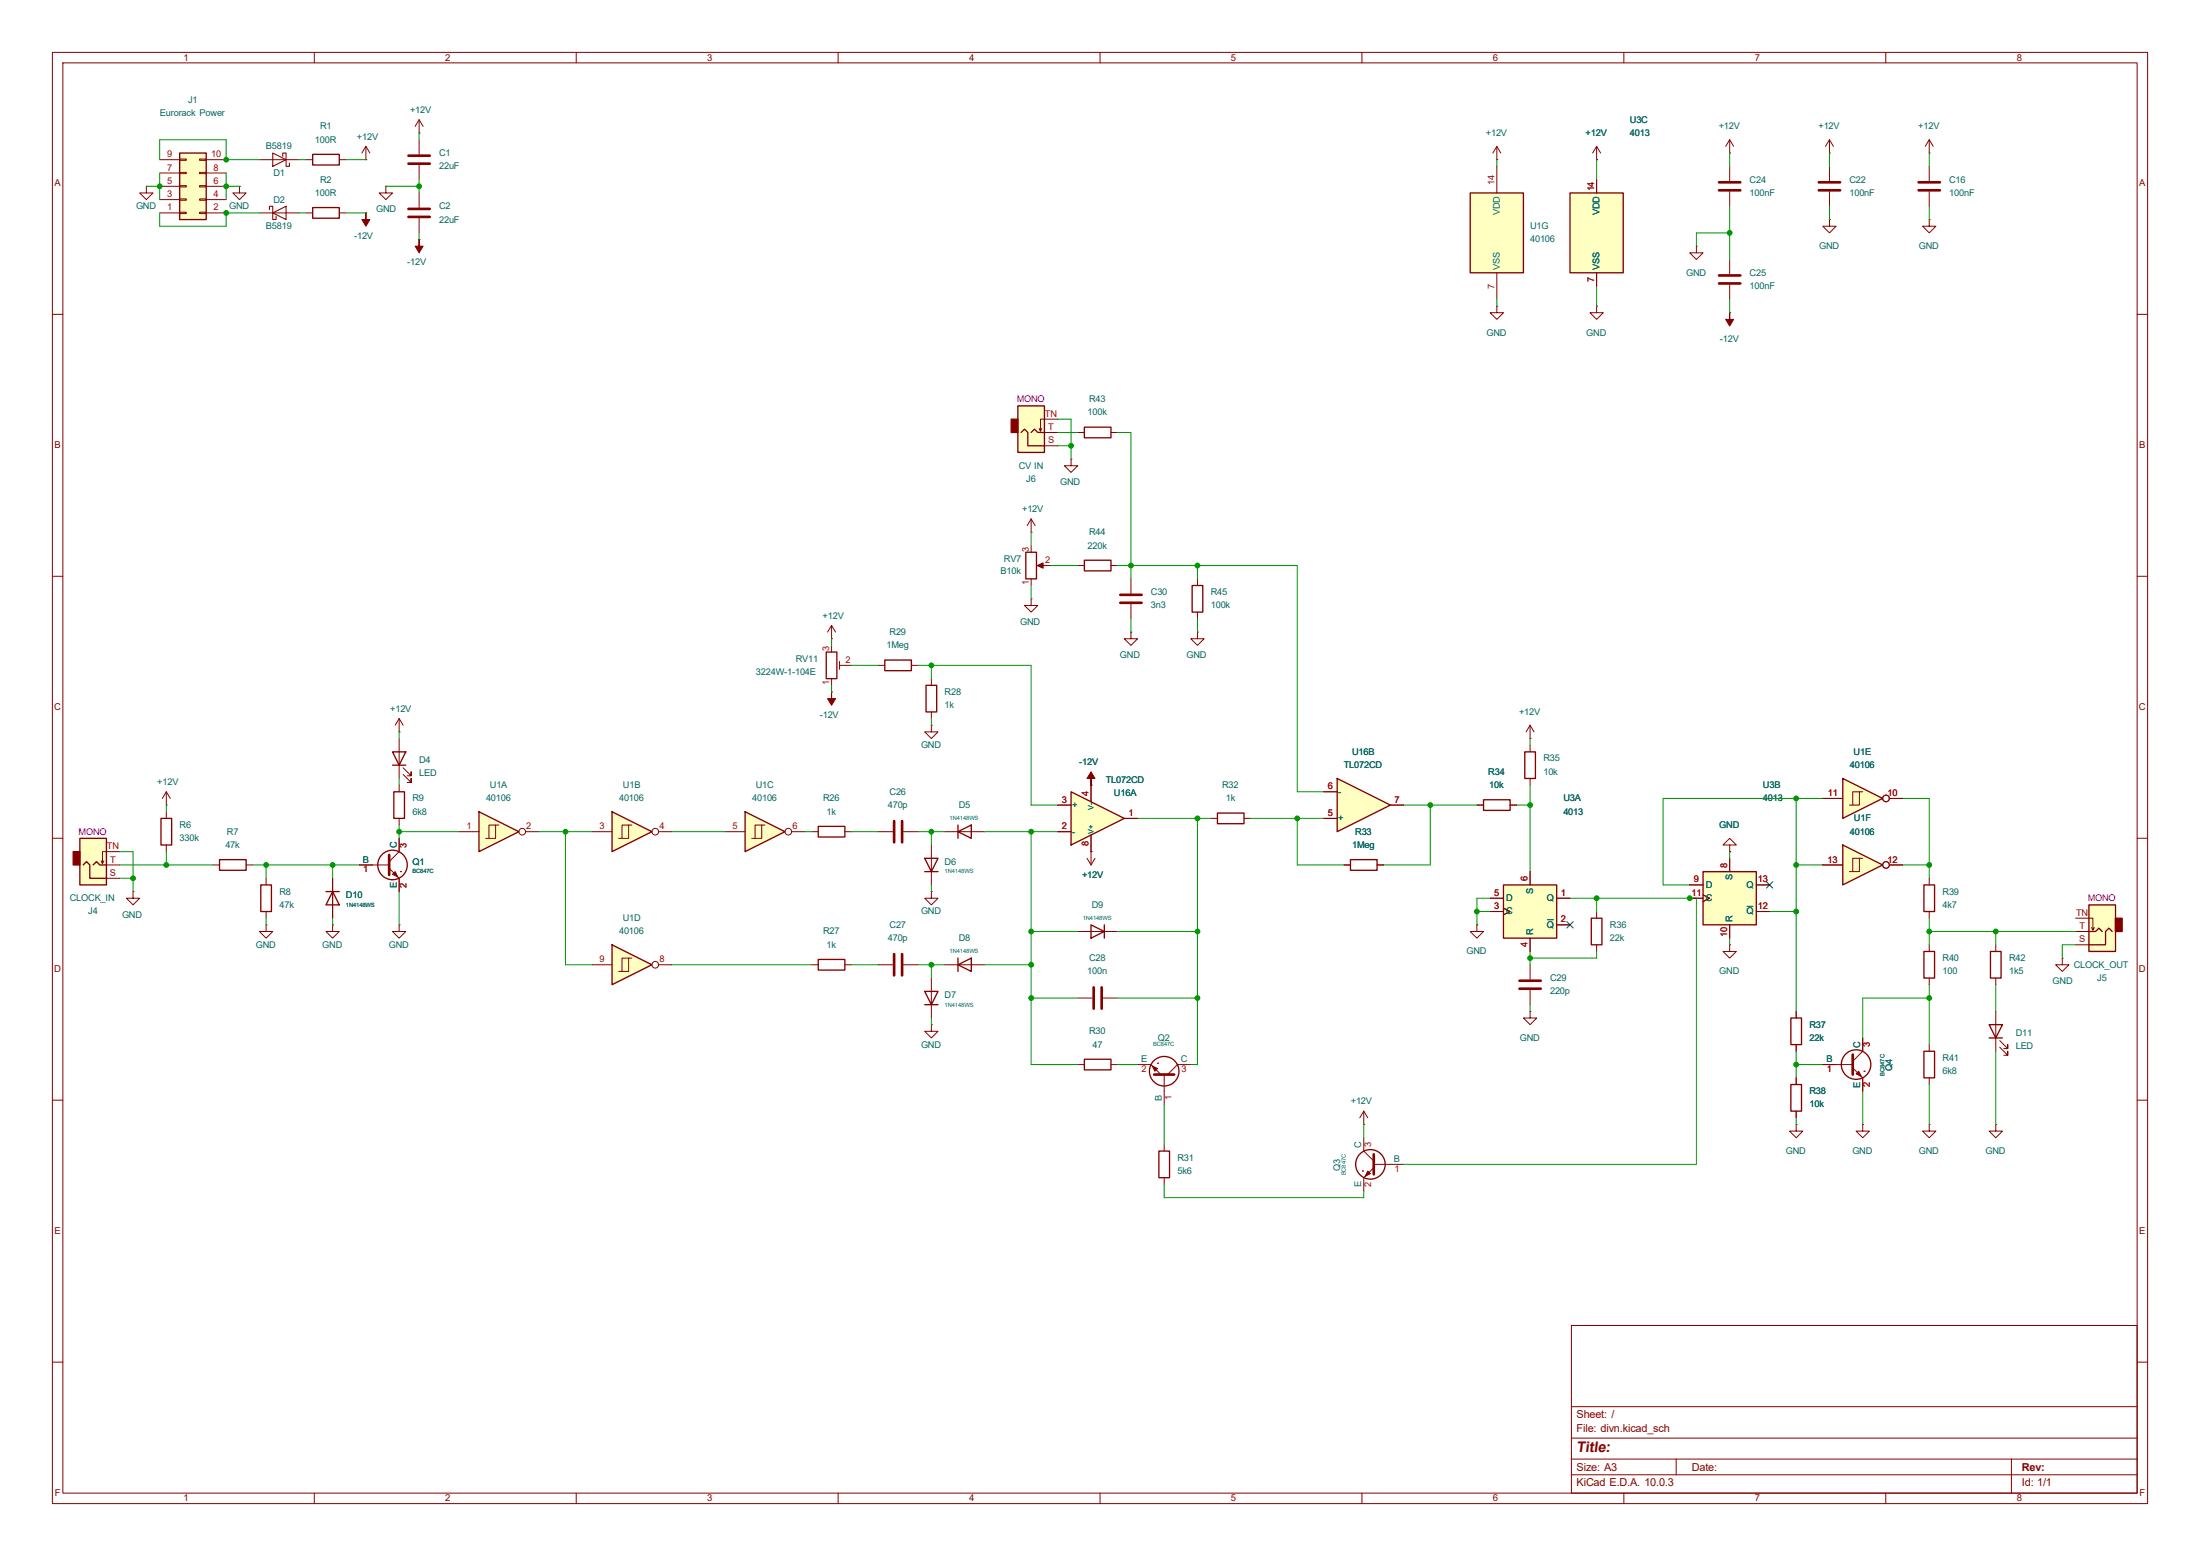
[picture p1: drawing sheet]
<svg xmlns="http://www.w3.org/2000/svg" width="420mm" height="297mm" viewBox="0 0 420 297" stroke-linecap="round" stroke-linejoin="round" font-family="sans-serif">
<g fill="none" stroke="#840000" stroke-width=".19">
<path d="M10 10h400v277h-400zM12 12h396v273h-396zM60 10v2M110 10v2M160 10v2M210 10v2M260 10v2M310 10v2M360 10v2M10 60h2M408 60h2M10 110h2"/>
<path d="M408 110h2M10 160h2M281.9 153.7h1.3M288.3 153.7h1.3M408 160h2M10 210h2M408 210h2M300 253h108v32h-108zM10 260h2M300 278.5h108M300 274.5h108M300 268.5h108"/>
<path d="M320 278.5v3M384 278.5v6.5M408 260h2M60 285v2M110 285v2M160 285v2M210 285v2M260 285v2M300 281.5h108M310 285v2M360 285v2"/>
</g>
<path d="M283.2 152.7h5.1v2h-5.1z" fill="none" stroke="#840000" stroke-width=".25"/>
<path d="M34.3 29.2h5.1v12.7h-5.1z" fill="#ffffc2"/>
<path d="M34.3 29.2h5.1v12.7h-5.1zM227.6 111.8h2v5h-2zM380 181.6h2v5.1h-2z" fill="none" stroke="#840000" stroke-width=".25"/>
<g fill="none" stroke="#840000" stroke-width=".19">
<path d="M30.5 38.1h3.8M30.5 35.6h3.8M30.5 33h3.8M30.5 30.5h3.8M34.3 38h1.3v.2h-1.3zM34.3 35.4h1.3v.3h-1.3zM34.3 32.9h1.3v.2h-1.3zM34.3 30.4h1.3v.2h-1.3zM38.1 38h1.3v.2h-1.3zM38.1 35.4h1.3v.3h-1.3zM38.1 32.9h1.3v.2h-1.3zM38.1 30.4h1.3v.2h-1.3z"/>
<path d="M39.4 38.1h3.8M39.4 35.6h3.8M39.4 33h3.8M39.4 30.5h3.8M69.8 30.5h.1M69.8 27.9l-.7 1.3M69.8 27.9l.8 1.3M69.8 27.9v2.6M73.7 35.6v1.2h1.2l-1.2 1.3-1.3-1.3h1.3M73.7 35.6h.1M80 25.4h.1M80 22.9l-.8 1.2"/>
<path d="M80 22.9l.8 1.2M80 22.9v2.5M30.5 40.6h3.8M34.3 40.5h1.3v.3h-1.3zM38.1 40.5h1.3v.3h-1.3zM39.4 40.6h3.8M69.8 40.6h.1M228.6 110.5v1.3M228.6 116.8v1.3M381 180.3v1.3M381 186.7v1.3M393.7 182.9v1.3h1.3l-1.3 1.2-1.3-1.2h1.3"/>
<path d="M393.7 182.9h.1"/>
</g>
<path d="M69.8 40.6v1.3h.8l-.8 1.3-.7-1.3h.7z" fill="#840000" stroke="#840000" stroke-width=".19"/>
<path d="M398.8 172.7h5.1v8.9h-5.1z" fill="#ffffc2"/>
<path d="M403.9 175.3h1.2v2.5h-1.2z" fill="#840000" stroke="#840000" stroke-width=".25"/>
<path d="M207 81.5h5.1v2.1h-5.1zM367.3 168.9h2v5.1h-2zM398.8 172.7h5.1v8.9h-5.1zM398.8 177.8h1.2l.7-.6 .6 .6M403.2 177.8l-.6-.6-.6 .6v2.5h-3.2M367.3 181.6h2v5.1h-2z" fill="none" stroke="#840000" stroke-width=".25"/>
<g fill="none" stroke="#840000" stroke-width=".19">
<path d="M80 26.7v2.8M80 31.5v2.8M80 36.8v2.8M80 45.7h.1M80 41.7v2.8M205.7 82.6h1.3M212.1 82.6h1.3M368.3 167.6v1.3M368.3 174v1.3M396.2 175.3h3.3v2.2l.3-.5M396.2 177.8h2.6M399.3 177l.2 .5"/>
<path d="M368.3 180.3v1.3M368.3 186.7v1.3M396.2 180.3h2.6"/>
</g>
<path d="M80 45.7v1.3h.8l-.8 1.3-.8-1.3h.8z" fill="#840000" stroke="#840000" stroke-width=".19"/>
<path d="M78 29.7h4M78 31.2h4M78 39.9h4M78 41.4h4" fill="none" stroke="#840000" stroke-width=".51"/>
<path d="M116.8 154.9l7.7 3.9-7.7 3.8z" fill="#ffffc2"/>
<path d="M116.8 154.9l7.7 3.9-7.7 3.8z" fill="none" stroke="#840000" stroke-width=".25"/>
<g fill="none" stroke="#840000" stroke-width=".19">
<path d="M215.9 110.5v2.8M215.9 115.3v2.8M215.9 120.7v1.2h-1.3l1.3 1.3 1.3-1.3h-1.3M215.9 120.7h.1M228.6 120.7v1.2h-1.3l1.3 1.3 1.3-1.3h-1.3M228.6 120.7h.1M113 158.8h3.8M120 157.5h-1.3v2.5M120.6 157.5h-.6v2.5h-1.9M125.7 158.8h2.6"/>
<circle cx="125.1" cy="158.7" r=".63"/>
</g>
<path d="M213.9 115.1h4M213.9 113.5h4" fill="none" stroke="#840000" stroke-width=".51"/>
<path d="M351.8 161.3l7.6 3.8-7.6 3.8z" fill="#ffffc2"/>
<path d="M351.8 161.3l7.6 3.8-7.6 3.8z" fill="none" stroke="#840000" stroke-width=".25"/>
<g fill="none" stroke="#840000" stroke-width=".19">
<path d="M348 165.1h3.8M355 163.8h-1.3v2.6M355.6 163.8h-.6v2.6h-1.9M360.7 165.1h2.5"/>
<circle cx="360" cy="165.1" r=".63"/>
</g>
<path d="M142.2 154.9l7.7 3.9-7.7 3.8z" fill="#ffffc2"/>
<path d="M142.2 154.9l7.7 3.9-7.7 3.8z" fill="none" stroke="#840000" stroke-width=".25"/>
<g fill="none" stroke="#840000" stroke-width=".19">
<path d="M138.4 158.8h3.8M145.4 157.5h-1.3v2.5M146 157.5h-.6v2.5h-1.9M151.1 158.8h2.6"/>
<circle cx="150.5" cy="158.7" r=".63"/>
</g>
<path d="M116.8 180.3l7.7 3.9-7.7 3.8z" fill="#ffffc2"/>
<g fill="none" stroke="#840000" stroke-width=".25">
<path d="M75.2 151.1h2v5.1h-2zM116.8 180.3l7.7 3.9-7.7 3.8z"/>
<circle cx="74.9" cy="165.1" r="2.82"/>
<circle cx="354.3" cy="203.2" r="2.82"/>
</g>
<g fill="none" stroke="#840000" stroke-width=".19">
<path d="M76.2 149.9v1.2M76.2 156.2v1.3M68.6 165.1h5.7M74.3 165.7l1.9 1.9v2.6M76.2 176.5v1.3h1.3l-1.3 1.3-1.3-1.3h1.3M76.2 176.5h.1M76.2 160v2.6l-1.9 1.9M76.5 166.4h.1M113 184.2h3.8M120 182.9h-1.3v2.5M120.6 182.9h-.6v2.5h-1.9M125.7 184.2h2.6"/>
<path d="M355.6 198.1v2.6l-1.9 1.9M348 203.2h5.7M353.7 203.8l1.9 1.9v2.6M355.6 214.6v1.3h1.3l-1.3 1.3-1.3-1.3h1.3M355.6 214.6h.1M355.9 204.5h.1"/>
<circle cx="125.1" cy="184.1" r=".63"/>
</g>
<path d="M74.3 163.2v3.8M353.7 201.3v3.8" fill="none" stroke="#840000" stroke-width=".51"/>
<g fill="#840000" stroke="#840000" stroke-width=".19">
<path d="M75.4 166.4l.5 1-1-.5z"/>
<path d="M354.3 205l.5-.5 .5 1z"/>
</g>
<path d="M91.4 154.9l7.7 3.9-7.7 3.8z" fill="#ffffc2"/>
<g fill="none" stroke="#840000" stroke-width=".25">
<path d="M91.4 154.9l7.7 3.9-7.7 3.8zM182.9 158.8l2.5-1.3v2.5zM182.9 157.5v2.5M176.5 163.8h2.6l-1.3 2.6zM176.5 166.4h2.6M156.2 183.1h5.1v2.1h-5.1zM182.9 184.2l2.5-1.3v2.5zM182.9 182.9v2.5M341.9 194.3h2v5.1h-2zM379.7 195.6h2.6l-1.3 2.5zM379.7 198.1h2.6M341.9 207h2v5.1h-2z"/>
<path d="M367.3 200.7h2v5h-2z"/>
</g>
<g fill="none" stroke="#840000" stroke-width=".19">
<path d="M304.8 30.5h.1M304.8 27.9l-.8 1.3M304.8 27.9l.8 1.3M304.8 27.9v2.6M87.6 158.8h3.8M94.6 157.5h-1.3v2.5M95.2 157.5h-.6v2.5h-1.9M100.3 158.8h2.6M167.6 158.8h2.8M172.5 158.8h2.8M180.3 158.8h7.7M177.8 170.2v1.3h1.3l-1.3 1.2-1.3-1.2h1.3"/>
<path d="M177.8 170.2h.1M177.8 161.3v7.6M281.9 176.5v1.3h1.3l-1.3 1.3-1.2-1.3h1.2M281.9 176.5h.1M154.9 184.2h1.3M161.3 184.2h1.3M167.6 184.2h2.8M172.5 184.2h2.8M180.3 184.2h7.7M342.9 193v1.3M342.9 199.4v1.3M368.3 199.4v1.3"/>
<path d="M381 193v7.7M381.8 199.9l1.5 1.5v-.7v.7h-.8M381.8 198.6l1.5 1.6v-.8v.8h-.8M342.9 214.6v1.3h1.3l-1.3 1.3-1.3-1.3h1.3M342.9 214.6h.1M342.9 205.7v1.3M342.9 212.1v1.3M368.3 214.6v1.3h1.3l-1.3 1.3-1.3-1.3h1.3M368.3 214.6h.1M368.3 205.7v1.3M381 214.6v1.3h1.3l-1.3 1.3-1.3-1.3h1.3M381 214.6h.1"/>
<circle cx="99.7" cy="158.7" r=".63"/>
</g>
<path d="M170.7 156.7v4.1M172.2 156.7v4.1M170.7 182.1v4.1M172.2 182.1v4.1" fill="none" stroke="#840000" stroke-width=".51"/>
<path d="M287 168.9h10.2v10.2h-10.2z" fill="#ffffc2"/>
<path d="M156.2 157.7h5.1v2.1h-5.1zM287 168.9h10.2v10.2h-10.2z" fill="none" stroke="#840000" stroke-width=".25"/>
<path d="M154.9 158.8h1.3M161.3 158.8h1.3M284.5 171.5h2.5M284.5 174h2.5M287 173.4l1.3 .6-1.3 .6M292.1 166.4v2.5M292.1 179.1v2.5M297.2 171.5h2.5M297.2 176.5h2.5" fill="none" stroke="#840000" stroke-width=".19"/>
<path d="M295.4 175.5h1.1" fill="none" stroke="#006464" stroke-width=".19"/>
<path d="M325.1 166.4h10.2v10.1h-10.2z" fill="#ffffc2"/>
<path d="M257.8 164.1h5.1v2h-5.1zM325.1 166.4h10.2v10.1h-10.2zM176.5 189.2h2.6l-1.3 2.6zM176.5 191.8h2.6" fill="none" stroke="#840000" stroke-width=".25"/>
<path d="M256.5 165.1h1.3M262.9 165.1h1.3M322.6 168.9h2.5M322.6 171.5h2.5M325.1 170.8l1.3 .7-1.3 .6M330.2 161.3h1.3l-1.3-1.3-1.3 1.3h1.3v1.3M330.2 162.6h.1M330.2 163.8v2.6M330.2 176.5v2.6M335.3 168.9h2.5M335.3 174h2.5M177.8 186.7v7.6" fill="none" stroke="#840000" stroke-width=".19"/>
<path d="M333.5 173h1.1" fill="none" stroke="#006464" stroke-width=".19"/>
<path d="M255.3 148.6l10.1 5.1-10.1 5.1z" fill="#ffffc2"/>
<g fill="none" stroke="#840000" stroke-width=".25">
<path d="M255.3 148.6l10.1 5.1-10.1 5.1zM303.8 175.3h2v5h-2zM221.2 219.7h2.1v5.1h-2.1z"/>
<circle cx="222.2" cy="204.5" r="2.82"/>
<circle cx="261.6" cy="222.2" r="2.82"/>
</g>
<g fill="none" stroke="#840000" stroke-width=".19">
<path d="M252.7 156.2h2.6M252.7 151.1h2.6M265.4 153.7h2.6M304.8 174v1.3M177.8 195.6v1.3h1.3l-1.3 1.2-1.3-1.2h1.3M177.8 195.6h.1M205.7 190.5h2.8M210.6 190.5h2.8M292.1 193v1.3h1.3l-1.3 1.3-1.3-1.3h1.3M292.1 193h.1M292.1 184.2v2.7M292.1 189v2.8"/>
<path d="M304.8 180.3v1.3M330.2 180.3v1.3h1.3l-1.3 1.3-1.3-1.3h1.3M330.2 180.3h.1M217.2 203.2h2.5l1.9 1.9M221 202.9h.1M222.2 205.1v5.7M222.2 218.4v1.3M227.3 203.2h-2.5l-1.9 1.9M260.3 214.6h.1M260.3 212.1l.8 1.3M260.3 212.1l-.7 1.3M260.3 212.1v2.5"/>
<path d="M260.3 217.2v2.5l2 1.9M222.2 224.8v1.3M260.1 223.5h.1M262.3 222.9l-2 1.9v2.5M262.3 222.2h5.7"/>
</g>
<path d="M208.8 188.5v4M210.3 188.5v4M290.1 188.7h4M290.1 187.2h4M220.3 205.1h3.9M262.3 220.3v3.9" fill="none" stroke="#840000" stroke-width=".51"/>
<g fill="#840000" stroke="#840000" stroke-width=".19">
<path d="M261.1 223.5l.5 .5-1 .5z"/>
<path d="M220 203.5l1 .5-.5 .5z"/>
</g>
<path d="M351.8 148.6l7.6 3.8-7.6 3.8z" fill="#ffffc2"/>
<path d="M157.7 124.5h2.1v5h-2.1zM168.9 126h5.1v2h-5.1zM176.8 130.8h2v5.1h-2zM291.1 143.5h2v5.1h-2zM351.8 148.6l7.6 3.8-7.6 3.8zM208.3 176.5l2.5 1.3-2.5 1.3zM210.8 176.5v2.6M207 202.2h5.1v2h-5.1z" fill="none" stroke="#840000" stroke-width=".25"/>
<g fill="none" stroke="#840000" stroke-width=".19">
<path d="M368.3 29.2h.1M368.3 26.7l-.8 1.2M368.3 26.7l.8 1.2M368.3 26.7v2.5M368.3 31.8v2.7M368.3 36.6v2.8M368.3 41.9v1.3h1.3l-1.3 1.3-1.3-1.3h1.3M368.3 41.9h.1M158.7 123.2v1.3M158.7 129.5v1.3M160.3 127h2.3M160.3 126.2v1.6"/>
<path d="M167.6 127h1.3M174 127h1.3M177.8 138.4v1.3h1.3l-1.3 1.3-1.3-1.3h1.3M177.8 138.4h.1M177.8 129.5v1.3M177.8 135.9v1.3M292.1 142.2v1.3M292.1 148.6v1.3M348 152.4h3.8M355 151.1h-1.3v2.6M355.6 151.1h-.6v2.6h-1.9M360.7 152.4h2.5"/>
<path d="M205.7 177.8h7.7M207.5 163.8l.8 1.3M208.3 162.6h.1M208.3 162.6v2.5M209 163.8l-.7 1.3M205.7 203.2h1.3M212.1 203.2h1.3"/>
<circle cx="360" cy="152.4" r=".63"/>
</g>
<path d="M366.3 34.8h4M366.3 36.3h4" fill="none" stroke="#840000" stroke-width=".51"/>
<path d="M280.7 36.8h10.1v15.3h-10.1z" fill="#ffffc2"/>
<path d="M280.7 36.8h10.1v15.3h-10.1z" fill="none" stroke="#840000" stroke-width=".25"/>
<path d="M285.7 31.8v5M285.7 52.1v5.1" fill="none" stroke="#840000" stroke-width=".19"/>
<path d="M299.7 36.8h10.2v15.3h-10.2z" fill="#ffffc2"/>
<path d="M299.7 36.8h10.2v15.3h-10.2z" fill="none" stroke="#840000" stroke-width=".25"/>
<g fill="none" stroke="#840000" stroke-width=".19">
<path d="M285.7 30.5h.1M285.7 27.9l-.7 1.3M285.7 27.9l.8 1.3M285.7 27.9v2.6M304.8 34.3v2.5M285.7 58.4v1.3h1.3l-1.3 1.3-1.2-1.3h1.2M285.7 58.4h.1M304.8 58.4v1.3h1.3l-1.3 1.3-1.3-1.3h1.3M304.8 58.4h.1M304.8 52.1v2.5M158.7 119.4l-.7 1.3M158.7 119.4l.8 1.3"/>
<path d="M158.7 119.4v2.5M158.7 132.1h.1M158.7 121.9h.1"/>
</g>
<path d="M158.7 132.1v1.3h.8l-.8 1.2-.7-1.2h.7z" fill="#840000" stroke="#840000" stroke-width=".19"/>
<path d="M194.3 77.5h5.1v8.9h-5.1z" fill="#ffffc2"/>
<path d="M193 80h1.3v2.6h-1.3z" fill="#840000" stroke="#840000" stroke-width=".25"/>
<path d="M194.3 77.5h5.1v8.9h-5.1zM194.9 82.6l.7-.7 .6 .7v2.5h3.2M196.8 82.6l.7-.7 .6 .7h1.3M195.8 105.4h2.1v5.1h-2.1zM30.7 156.2h2.1v5.1h-2.1zM41.9 164.1h5.1v2h-5.1z" fill="none" stroke="#840000" stroke-width=".25"/>
<g fill="none" stroke="#840000" stroke-width=".19">
<path d="M27.9 35.6v1.2h1.3l-1.3 1.3-1.2-1.3h1.2M27.9 35.6h.1M330.2 29.2h.1M330.2 26.7l-.8 1.2M330.2 26.7l.8 1.2M330.2 26.7v2.5M330.2 31.8v2.7M330.2 36.6v2.8M349.2 29.2h.1M349.2 26.7v2.5M349.2 31.8v2.7M349.2 36.6v2.8"/>
<path d="M349.2 26.7l-.7 1.2M349.2 26.7l.8 1.2M349.2 41.9v1.3h1.3l-1.3 1.3-1.2-1.3h1.2M349.2 41.9h.1M196.8 99.1v2.5M196.8 99.1l-.7 1.2M196.8 99.1l.8 1.2M198.9 81.8l-.3 .5M199.4 85.1h2.5M199.4 82.6h2.5M201.9 80h-3.3v2.3l-.2-.5M196.8 101.6h.1"/>
<path d="M196.8 114.3v1.3h-1.2l1.2 1.2 1.3-1.2h-1.3M196.8 114.3h.1M196.8 104.1v1.3M196.8 110.5v1.3M198.4 108h2.3M292.1 138.4l-.8 1.3M292.1 138.4l.8 1.3M292.1 138.4v2.6M31.7 153.7h.1M31.7 151.1v2.6M31.7 154.9v1.3M31.7 151.1l-.7 1.3"/>
<path d="M31.7 151.1l.8 1.3M292.1 141h.1M31.7 161.3v1.3M40.6 165.1h1.3M47 165.1h1.3"/>
</g>
<path d="M198 108l1.1-.6v1.1z" fill="#840000" stroke="#840000" stroke-width=".19"/>
<path d="M328.2 34.8h4M328.2 36.3h4M347.2 34.8h4.1M347.2 36.3h4.1" fill="none" stroke="#840000" stroke-width=".51"/>
<path d="M15.2 160h5.1v8.9h-5.1z" fill="#ffffc2"/>
<path d="M14 162.6h1.2v2.5h-1.2z" fill="#840000" stroke="#840000" stroke-width=".25"/>
<path d="M207 106.9h5.1v2.1h-5.1zM74.9 143.5h2.6l-1.3 2.6zM74.9 146.1h2.6M15.2 160h5.1v8.9h-5.1zM15.9 165.1l.6-.6 .6 .6v2.5h3.2M17.8 165.1l.6-.6 .6 .6h1.3M49.8 168.9h2v5.1h-2zM62.2 170.2h2.6M63.5 170.2l1.3 2.5h-2.6z" fill="none" stroke="#840000" stroke-width=".25"/>
<g fill="none" stroke="#840000" stroke-width=".19">
<path d="M45.7 35.6v1.2h1.3l-1.3 1.3-1.3-1.3h1.3M45.7 35.6h.1M49.5 30.5h7.6M323.8 47v1.3h1.3l-1.3 1.2-1.2-1.2h1.2M323.8 47h.1M330.2 59.7h.1M330.2 49.5v2.8M330.2 54.4v2.8M204.5 87.6v1.3h-1.3l1.3 1.3 1.2-1.3h-1.2M204.5 87.6h.1M205.7 108h1.3M212.1 108h1.3"/>
<path d="M76.2 139.7h.1M76.2 137.2l-.8 1.2M76.2 137.2l.8 1.2M76.2 137.2v2.5M76.2 141v7.6M77 147.8l1.5 1.6v-.8v.8h-.8M77 146.6l1.5 1.5v-.8v.8h-.8M19.8 164.3l-.2 .5M20.3 167.6h2.6M20.3 165.1h2.6M22.9 162.6h-3.3v2.2l-.3-.5M25.4 170.2v1.3h-1.3l1.3 1.2 1.3-1.2h-1.3"/>
<path d="M25.4 170.2h.1M50.8 176.5v1.3h1.3l-1.3 1.3-1.3-1.3h1.3M50.8 176.5h.1M50.8 167.6v1.3M50.8 174v1.3M63.5 176.5v1.3h1.3l-1.3 1.3-1.3-1.3h1.3M63.5 176.5h.1M63.5 167.6v7.7"/>
</g>
<path d="M328.2 52.6h4M328.2 54.1h4" fill="none" stroke="#840000" stroke-width=".51"/>
<path d="M330.2 59.7v1.3h.8l-.8 1.2-.8-1.2h.8z" fill="#840000" stroke="#840000" stroke-width=".19"/>
<path d="M52.1 29.2l2.5 1.3-2.5 1.3zM54 29.8v-.6h.6v2.6h.6v-.7" fill="none" stroke="#840000" stroke-width=".2"/>
<path d="M204.5 151.1l10.1 5.1-10.1 5.1z" fill="#ffffc2"/>
<path d="M59.7 39.6h5.1v2.1h-5.1zM59.7 29.5h5.1v2h-5.1zM204.5 151.1l10.1 5.1-10.1 5.1zM232.4 155.2h5.1v2h-5.1z" fill="none" stroke="#840000" stroke-width=".25"/>
<g fill="none" stroke="#840000" stroke-width=".19">
<path d="M58.4 30.5h1.3M64.8 30.5h1.2M304.8 30.5h.1M304.8 34.3v2.5M49.5 40.6h7.6M58.4 40.6h1.3M64.8 40.6h1.2M304.8 52.1v2.5M201.9 158.8h2.6M201.9 153.7h2.6M208.3 149.9h.1M208.3 149.9v3.1"/>
<path d="M208.3 159.4v3.2M214.6 156.2h2.6M231.1 156.2h1.3M237.5 156.2h1.3M252.7 156.2h2.6M252.7 151.1h2.6M265.4 153.7h2.6M281.9 153.7h1.3M288.3 153.7h1.3M348 152.4h3.8M360.7 152.4h2.5M63.5 167.6v7.7"/>
<path d="M68.6 165.1h2.5M76.2 160v2.6M76.2 167.6v2.6M208.3 162.6h.1M256.5 165.1h1.3M262.9 165.1h1.3M284.5 171.5h2.5M284.5 174h2.5M287 173.4l1.3 .6-1.3 .6M292.1 166.4v2.5M292.1 179.1v2.5M297.2 171.5h2.5"/>
<path d="M297.2 176.5h2.5M322.6 171.5h2.5M322.6 168.9h2.5M325.1 170.8l1.3 .7-1.3 .6M330.2 162.6h.1M330.2 163.8v2.6M330.2 176.5v2.6M335.3 174h2.5M335.3 168.9h2.5M348 165.1h3.8M360.7 165.1h2.5M342.9 193v1.3"/>
<path d="M342.9 199.4v1.3M355.6 198.1v2.6M342.9 205.7v1.3M342.9 212.1v1.3M348 203.2h2.5M355.6 205.7v2.6"/>
<circle cx="360" cy="152.4" r=".63"/>
<circle cx="360" cy="165.1" r=".63"/>
</g>
<path d="M208.3 147.3l.7 1.3h-.7v1.3v-1.3h-.8z" fill="#840000" stroke="#840000" stroke-width=".19"/>
<path d="M51.4 40v-.6h.7v2.5h.6v-.6M52.1 40.6l2.5-1.2v2.5z" fill="none" stroke="#840000" stroke-width=".2"/>
<g fill="none" stroke="#009600" stroke-width=".19">
<path d="M27.9 35.6h2.6M30.5 30.5v-3.8h12.7v3.8h6.3M30.5 33v5.1M43.2 35.6h2.5M43.2 33v5.1M57.1 30.5h1.3M66 30.5h3.8M73.7 35.6h6.3M80 25.4v1.3M80 34.3v2.5M285.7 30.5v1.3M304.8 30.5v3.8"/>
<path d="M330.2 29.2v2.6M330.2 39.4v10.1M349.2 29.2v2.6M349.2 39.4v2.5M368.3 29.2v2.6M368.3 39.4v2.5M30.5 40.6v2.6h12.7v-2.6h6.3M57.1 40.6h1.3M66 40.6h3.8M80 44.5v1.2M285.7 57.2v1.2M304.8 54.6v3.8"/>
<path d="M330.2 57.2v2.5M330.2 44.5h-6.4v2.5M201.9 80h2.6v7.6M201.9 85.1h2.6M201.9 82.6h3.8M213.4 82.6h2.5v27.9M196.8 101.6v2.5M196.8 111.8v2.5M200.7 108h5M213.4 108h34.2v43.1h5.1M215.9 118.1v2.6M228.6 108v2.5"/>
<path d="M228.6 118.1v2.6M76.2 139.7v1.3M158.7 121.9v1.3M158.7 130.8v1.3M162.6 127h5M175.3 127h21.5v26.7h5.1M177.8 127v2.5M177.8 137.2v1.2M31.7 153.7v1.2M76.2 158.8h11.4M76.2 148.6v1.3M76.2 157.5v2.5"/>
<path d="M102.9 158.8h10.1M107.9 158.8v25.4h5.1M128.3 158.8h10.1M153.7 158.8h1.2M162.6 158.8h5M175.3 158.8h5M177.8 158.8v2.5M188 158.8h13.9M196.8 158.8v44.4h8.9M217.2 156.2h13.9M228.6 156.2v47h-1.3M238.8 156.2h13.9"/>
<path d="M247.6 156.2v8.9h8.9M268 153.7h13.9M273 153.7v11.4h-8.8M289.6 153.7h2.5M292.1 141v1.2M292.1 149.9v16.5M342.9 152.4v40.6M348 152.4h-30.5v16.5h5.1M363.2 152.4h5.1v15.2M22.9 165.1h17.7M22.9 167.6h2.5M22.9 162.6h2.5v7.6"/>
<path d="M31.7 162.6v2.5M48.3 165.1h20.3M50.8 165.1v2.5M50.8 175.3v1.2M63.5 165.1v2.5M63.5 175.3v1.2M76.2 170.2v6.3M177.8 168.9v1.3M196.8 177.8h8.9M213.4 177.8h15.2M281.9 174h2.6M284.5 171.5h-2.6v5"/>
<path d="M299.7 171.5h24.1v50.7h-55.8M304.8 171.5v2.5M330.2 162.6v1.2M330.2 179.1v1.2M337.8 174h5.1M342.9 165.1h5.1M363.2 165.1h5.1M368.3 175.3v5M368.3 177.8h27.9M381 177.8v2.5M128.3 184.2h26.6M162.6 184.2h5"/>
<path d="M175.3 184.2h5M177.8 184.2v2.5M177.8 194.3v1.3M188 184.2h8.8M196.8 190.5h8.9M213.4 190.5h15.2M292.1 181.6v2.6M292.1 191.8v1.2M304.8 181.6v1.3h-12.7M368.3 188v11.4M368.3 190.5h-12.7v7.6M381 188v5"/>
<path d="M396.2 180.3h-2.5v2.6M213.4 203.2h3.8M222.2 210.8v7.6M260.3 214.6v2.6M342.9 200.7v5M342.9 213.4v1.2M342.9 203.2h5.1M355.6 208.3v6.3M368.3 207v7.6M381 200.7v13.9M222.2 226.1v2.5h38.1v-1.3"/>
</g>
<path d="M299.1 175.9l1.2 1.2M300.3 175.9l-1.2 1.2M337.2 168.3l1.2 1.2M338.4 168.3l-1.2 1.2" fill="none" stroke="#000084" stroke-width=".19"/>
<path d="M295.4 175.5h1.1M333.5 173h1.1" fill="none" stroke="#006464" stroke-width=".19"/>
<g fill="#009600" stroke="#009600" stroke-width=".19">
<circle cx="368.3" cy="177.8" r=".46"/>
<circle cx="368.3" cy="165.1" r=".46"/>
<circle cx="381" cy="177.8" r=".46"/>
<circle cx="368.3" cy="190.5" r=".46"/>
<circle cx="273" cy="153.7" r=".46"/>
<circle cx="292.1" cy="153.7" r=".46"/>
<circle cx="281.9" cy="174" r=".46"/>
<circle cx="292.1" cy="182.9" r=".46"/>
<circle cx="322.6" cy="171.5" r=".46"/>
<circle cx="342.9" cy="174" r=".46"/>
<circle cx="342.9" cy="165.1" r=".46"/>
<circle cx="342.9" cy="152.4" r=".46"/>
<circle cx="330.2" cy="44.5" r=".46"/>
<circle cx="215.9" cy="108" r=".46"/>
<circle cx="247.6" cy="156.2" r=".46"/>
<circle cx="204.5" cy="85.1" r=".46"/>
<circle cx="228.6" cy="108" r=".46"/>
<circle cx="304.8" cy="171.5" r=".46"/>
<circle cx="342.9" cy="203.2" r=".46"/>
<circle cx="228.6" cy="190.5" r=".46"/>
<circle cx="228.6" cy="177.8" r=".46"/>
<circle cx="228.6" cy="156.2" r=".46"/>
<circle cx="177.8" cy="127" r=".46"/>
<circle cx="50.8" cy="165.1" r=".46"/>
<circle cx="80" cy="35.6" r=".46"/>
<circle cx="31.7" cy="165.1" r=".46"/>
<circle cx="25.4" cy="167.6" r=".46"/>
<circle cx="43.2" cy="30.5" r=".46"/>
<circle cx="30.5" cy="35.6" r=".46"/>
<circle cx="43.2" cy="40.6" r=".46"/>
<circle cx="43.2" cy="35.6" r=".46"/>
<circle cx="76.2" cy="158.8" r=".46"/>
<circle cx="107.9" cy="158.8" r=".46"/>
<circle cx="63.5" cy="165.1" r=".46"/>
<circle cx="196.8" cy="177.8" r=".46"/>
<circle cx="196.8" cy="184.2" r=".46"/>
<circle cx="177.8" cy="184.2" r=".46"/>
<circle cx="196.8" cy="158.8" r=".46"/>
<circle cx="177.8" cy="158.8" r=".46"/>
<circle cx="196.8" cy="190.5" r=".46"/>
</g>
<text font-size="2.8" fill="#840000" x="301" y="277.2">Title:</text>
<g font-size="2.1" fill="#840000">
<text x="301" y="273.4">File: divn.kicad_sch</text>
<text x="301" y="270.7">Sheet: /</text>
<text x="301" y="280.8">Size: A3</text>
<text x="323" y="280.8">Date:</text>
<text x="386" y="280.8">Rev:</text>
<text x="301" y="283.6">KiCad E.D.A. 10.0.3</text>
<text x="386" y="283.6">Id: 1/1</text>
</g>
<g font-size="1.8" fill="#840000">
<text x="35" y="11.6">1</text>
<text x="85" y="11.6">2</text>
<text x="135" y="11.6">3</text>
<text x="185" y="11.6">4</text>
<text x="235" y="11.6">5</text>
<text x="285" y="11.6">6</text>
<text x="335" y="11.6">7</text>
<text x="385" y="11.6">8</text>
<text x="10.4" y="35.6">A</text>
<text x="408.4" y="35.6">A</text>
<text x="10.4" y="85.6">B</text>
<text x="408.4" y="85.6">B</text>
<text x="10.3" y="135.6">C</text>
<text x="408.3" y="135.6">C</text>
<text x="10.3" y="185.6">D</text>
<text x="408.3" y="185.6">D</text>
<text x="10.4" y="235.6">E</text>
<text x="408.4" y="235.6">E</text>
<text x="10.4" y="285.6">F</text>
<text x="35" y="286.6">1</text>
<text x="85" y="286.6">2</text>
<text x="135" y="286.6">3</text>
<text x="185" y="286.6">4</text>
<text x="235" y="286.6">5</text>
<text x="285" y="286.6">6</text>
<text x="335" y="286.6">7</text>
<text x="385" y="286.6">8</text>
<text x="408.4" y="285.6">F</text>
</g>
<g font-size="1.8" fill="#006464">
<text x="30.5" y="22.2">Eurorack Power</text>
<text x="35.9" y="19.6">J1</text>
<text x="78.3" y="21.6">+12V</text>
<text x="311.1" y="23.4">U3C</text>
<text x="50.8" y="28.5">B5819</text>
<text x="60.1" y="27.2">100R</text>
<text x="61.1" y="24.7">R1</text>
<text x="68.1" y="26.6">+12V</text>
<text x="83.8" y="29.8">C1</text>
<text x="283.7" y="26">+12V</text>
<text x="302.7" y="26">+12V</text>
<text x="311.1" y="26">4013</text>
<text x="328.1" y="24.7">+12V</text>
<text x="347.2" y="24.7">+12V</text>
<text x="366.2" y="24.7">+12V</text>
<text x="52.2" y="33.6">D1</text>
<text x="61.1" y="34.9">R2</text>
<text x="83.8" y="32.3">22uF</text>
<text x="334" y="34.9">C24</text>
<text x="353.1" y="34.9">C22</text>
<text x="372.1" y="34.9">C16</text>
<text x="26" y="39.9">GND</text>
<text x="43.7" y="39.9">GND</text>
<text x="52.2" y="38.7">D2</text>
<text x="60.1" y="37.4">100R</text>
<text x="71.8" y="40.5">GND</text>
<text x="83.8" y="39.9">C2</text>
<text x="286.3" y="41.1" transform="rotate(-90 286.3 41.1)">VDD</text>
<text x="305.4" y="41.1" transform="rotate(-90 305.4 41.1)">VDD</text>
<text x="334" y="37.4">100nF</text>
<text x="353.1" y="37.4">100nF</text>
<text x="372.1" y="37.4">100nF</text>
<text x="50.8" y="43.7">B5819</text>
<text x="67.6" y="45.6">-12V</text>
<text x="83.8" y="42.5">22uF</text>
<text x="292.1" y="43.7">U1G</text>
<text x="292.1" y="46.3">40106</text>
<text x="347.3" y="47.6">GND</text>
<text x="366.3" y="47.6">GND</text>
<text x="77.8" y="50.7">-12V</text>
<text x="286.3" y="51.6" transform="rotate(-90 286.3 51.6)">VSS</text>
<text x="305.4" y="51.6" transform="rotate(-90 305.4 51.6)">VSS</text>
<text x="321.9" y="52.6">GND</text>
<text x="334" y="52.6">C25</text>
<text x="334" y="55.2">100nF</text>
<text x="283.8" y="64.1">GND</text>
<text x="302.8" y="64.1">GND</text>
<text x="328.3" y="65.3">-12V</text>
<text x="207.9" y="76.8">R43</text>
<text x="207.6" y="79.3">100k</text>
<text x="194.5" y="89.5">CV IN</text>
<text x="195.9" y="92">J6</text>
<text x="202.4" y="92.6">GND</text>
<text x="195.1" y="97.8">+12V</text>
<text x="191.6" y="107.3">RV7</text>
<text x="207.6" y="104.7">220k</text>
<text x="207.9" y="102.2">R44</text>
<text x="191" y="109.7">B10k</text>
<text x="219.7" y="113.6">C30</text>
<text x="231.1" y="113.6">R45</text>
<text x="157" y="118.1">+12V</text>
<text x="194.7" y="119.3">GND</text>
<text x="219.7" y="116.1">3n3</text>
<text x="231.1" y="116.1">100k</text>
<text x="169.2" y="123.8">1Meg</text>
<text x="169.8" y="121.2">R29</text>
<text x="213.8" y="125.6">GND</text>
<text x="226.5" y="125.6">GND</text>
<text x="144.3" y="128.8">3224W-1-104E</text>
<text x="151.9" y="126.3">RV11</text>
<text x="74.5" y="135.9">+12V</text>
<text x="156.5" y="137">-12V</text>
<text x="180.3" y="132.6">R28</text>
<text x="180.3" y="135.2">1k</text>
<text x="290" y="136.5">+12V</text>
<text x="175.8" y="142.8">GND</text>
<text x="30" y="149.8">+12V</text>
<text x="80" y="145.7">D4</text>
<text x="80" y="148.2">LED</text>
<text x="206" y="146">-12V</text>
<text x="211.1" y="149.4">TL072CD</text>
<text x="256.5" y="146.6">TL072CD</text>
<text x="258.1" y="144.1">U16B</text>
<text x="284.1" y="147.9">R34</text>
<text x="294.6" y="145.3">R35</text>
<text x="294.6" y="147.9">10k</text>
<text x="353.1" y="146.6">40106</text>
<text x="353.9" y="144.1">U1E</text>
<text x="78.7" y="153">R9</text>
<text x="78.7" y="155.5">6k8</text>
<text x="92.8" y="153">40106</text>
<text x="93.5" y="150.4">U1A</text>
<text x="118.2" y="153">40106</text>
<text x="118.9" y="150.4">U1B</text>
<text x="143.6" y="153">40106</text>
<text x="144.3" y="150.4">U1C</text>
<text x="157.1" y="153">R26</text>
<text x="157.8" y="155.5">1k</text>
<text x="169.5" y="154.2">470p</text>
<text x="169.8" y="151.7">C26</text>
<text x="183" y="154.2">D5</text>
<text x="204.7" y="154.2">+</text>
<text x="212.7" y="151.9">U16A</text>
<text x="233.3" y="150.4">R32</text>
<text x="234" y="153">1k</text>
<text x="255.5" y="151.7">-</text>
<text x="284.3" y="150.4">10k</text>
<text x="298.4" y="155.5">4013</text>
<text x="298.4" y="153">U3A</text>
<text x="336.5" y="153">4013</text>
<text x="336.5" y="150.4">U3B</text>
<text x="34.3" y="158">R6</text>
<text x="34.3" y="160.6">330k</text>
<text x="43" y="161.9">47k</text>
<text x="43.3" y="159.3">R7</text>
<text x="75.7" y="161.9" transform="rotate(-90 75.7 161.9)">C</text>
<text x="204.7" y="159.3">-</text>
<text x="255.5" y="156.8">+</text>
<text x="258.1" y="161.9">1Meg</text>
<text x="258.7" y="159.3">R33</text>
<text x="328.2" y="158">GND</text>
<text x="353.1" y="159.3">40106</text>
<text x="353.9" y="156.8">U1F</text>
<text x="69.3" y="164.6">B</text>
<text x="78.7" y="165">Q1</text>
<text x="180.3" y="165">D6</text>
<text x="206.6" y="167.5">+12V</text>
<text x="13.3" y="172">CLOCK_IN</text>
<text x="53.3" y="170.7">R8</text>
<text x="53.3" y="173.3">47k</text>
<text x="66" y="171.4">D10</text>
<text x="75.7" y="169.5" transform="rotate(-90 75.7 169.5)">E</text>
<text x="208.4" y="173.3">D9</text>
<text x="287.5" y="172">D</text>
<text x="292.7" y="170.6" transform="rotate(-90 292.7 170.6)">S</text>
<text x="295.3" y="172">Q</text>
<text x="325.6" y="169.5">D</text>
<text x="325.6" y="172">C</text>
<text x="330.8" y="168.1" transform="rotate(-90 330.8 168.1)">S</text>
<text x="333.4" y="169.5">Q</text>
<text x="370.8" y="170.7">R39</text>
<text x="370.8" y="173.3">4k7</text>
<text x="16.8" y="174.6">J4</text>
<text x="23.3" y="175.1">GND</text>
<text x="118.2" y="178.4">40106</text>
<text x="118.9" y="175.8">U1D</text>
<text x="157.1" y="178.4">R27</text>
<text x="169.5" y="179.6">470p</text>
<text x="169.8" y="177.1">C27</text>
<text x="175.8" y="174.6">GND</text>
<text x="183" y="179.6">D8</text>
<text x="287.5" y="174.6">C</text>
<text x="292.7" y="178.6" transform="rotate(-90 292.7 178.6)">R</text>
<text x="295.3" y="177.1">Q</text>
<text x="307.3" y="177.1">R36</text>
<text x="307.3" y="179.6">22k</text>
<text x="330.8" y="176" transform="rotate(-90 330.8 176)">R</text>
<text x="333.4" y="174.6">Q</text>
<text x="48.8" y="180.9">GND</text>
<text x="61.5" y="180.9">GND</text>
<text x="74.2" y="180.9">GND</text>
<text x="157.8" y="180.9">1k</text>
<text x="207.6" y="186">100n</text>
<text x="207.9" y="183.4">C28</text>
<text x="280" y="182.2">GND</text>
<text x="328.2" y="186">GND</text>
<text x="370.8" y="186">100</text>
<text x="370.8" y="183.4">R40</text>
<text x="383.5" y="183.4">R42</text>
<text x="383.5" y="186">1k5</text>
<text x="395.9" y="184.7">CLOCK_OUT</text>
<text x="180.3" y="190.4">D7</text>
<text x="295.9" y="189.8">220p</text>
<text x="295.9" y="187.3">C29</text>
<text x="391.9" y="187.8">GND</text>
<text x="400.4" y="187.3">J5</text>
<text x="207.9" y="197.4">R30</text>
<text x="345.4" y="196.1">R37</text>
<text x="384.8" y="197.7">D11</text>
<text x="175.8" y="200">GND</text>
<text x="208.6" y="200">47</text>
<text x="217.8" y="202.7">E</text>
<text x="221.1" y="198.7">Q2</text>
<text x="225.4" y="202.7">C</text>
<text x="290.1" y="198.7">GND</text>
<text x="345.4" y="198.7">22k</text>
<text x="348.7" y="202.7">B</text>
<text x="355.1" y="200" transform="rotate(-90 355.1 200)">C</text>
<text x="370.8" y="202.5">R41</text>
<text x="384.8" y="200.3">LED</text>
<text x="345.4" y="208.8">R38</text>
<text x="355.1" y="207.6" transform="rotate(-90 355.1 207.6)">E</text>
<text x="361.2" y="204.4" transform="rotate(-90 361.2 204.4)">Q4</text>
<text x="370.8" y="205">6k8</text>
<text x="221.8" y="210.1" transform="rotate(-90 221.8 210.1)">B</text>
<text x="257.9" y="210.8">+12V</text>
<text x="345.4" y="211.4">10k</text>
<text x="224.8" y="221.5">R31</text>
<text x="259.9" y="219.1" transform="rotate(-90 259.9 219.1)">C</text>
<text x="266.1" y="221.8">B</text>
<text x="340.9" y="220.3">GND</text>
<text x="353.6" y="220.3">GND</text>
<text x="366.3" y="220.3">GND</text>
<text x="379" y="220.3">GND</text>
<text x="224.8" y="224.1">5k6</text>
<text x="255.8" y="223.4" transform="rotate(-90 255.8 223.4)">Q3</text>
<text x="259.9" y="226.7" transform="rotate(-90 259.9 226.7)">E</text>
</g>
<g font-size="1.8" fill="#a90000">
<text x="31.9" y="35.1">5</text>
<text x="31.9" y="32.6">7</text>
<text x="31.9" y="30">9</text>
<text x="40.3" y="30">10</text>
<text x="40.8" y="35.1">6</text>
<text x="40.8" y="32.6">8</text>
<text x="285.3" y="35.3" transform="rotate(-90 285.3 35.3)">14</text>
<text x="31.9" y="40.2">1</text>
<text x="31.9" y="37.6">3</text>
<text x="40.8" y="40.2">2</text>
<text x="40.8" y="37.6">4</text>
<text x="304.3" y="36.5" transform="rotate(-90 304.3 36.5)">14</text>
<text x="304.3" y="53.8" transform="rotate(-90 304.3 53.8)">7</text>
<text x="285.3" y="55.1" transform="rotate(-90 285.3 55.1)">7</text>
<text x="199.5" y="79.5">TN</text>
<text x="200.1" y="82.1">T</text>
<text x="200.1" y="84.6">S</text>
<text x="196.4" y="105.3" transform="rotate(-90 196.4 105.3)">3</text>
<text x="199.5" y="107.5">2</text>
<text x="196.4" y="111.6" transform="rotate(-90 196.4 111.6)">1</text>
<text x="158.3" y="124.3" transform="rotate(-90 158.3 124.3)">3</text>
<text x="158.3" y="130.7" transform="rotate(-90 158.3 130.7)">1</text>
<text x="161.4" y="126.5">2</text>
<text x="202.7" y="153.2">3</text>
<text x="207.8" y="151.9" transform="rotate(-90 207.8 151.9)">4</text>
<text x="215.4" y="155.7">1</text>
<text x="253.5" y="155.7">5</text>
<text x="253.5" y="150.7">6</text>
<text x="266.2" y="153.2">7</text>
<text x="349" y="151.9">11</text>
<text x="360.3" y="151.9">10</text>
<text x="77.6" y="161.8" transform="rotate(-90 77.6 161.8)">3</text>
<text x="89" y="158.3">1</text>
<text x="100.5" y="158.3">2</text>
<text x="114.4" y="158.3">3</text>
<text x="125.9" y="158.3">4</text>
<text x="139.8" y="158.3">5</text>
<text x="151.3" y="158.3">6</text>
<text x="202.7" y="158.3">2</text>
<text x="207.8" y="161.5" transform="rotate(-90 207.8 161.5)">8</text>
<text x="20.4" y="162.1">TN</text>
<text x="21" y="167.2">S</text>
<text x="21" y="164.6">T</text>
<text x="69.4" y="166.5">1</text>
<text x="329.7" y="165.6" transform="rotate(-90 329.7 165.6)">8</text>
<text x="348.9" y="164.6">13</text>
<text x="360.3" y="164.6">12</text>
<text x="77.6" y="169.4" transform="rotate(-90 77.6 169.4)">2</text>
<text x="285.3" y="173.5">3</text>
<text x="285.3" y="171">5</text>
<text x="291.6" y="168.1" transform="rotate(-90 291.6 168.1)">6</text>
<text x="298" y="171">1</text>
<text x="322.9" y="171">11</text>
<text x="323.4" y="168.4">9</text>
<text x="335.6" y="173.5">12</text>
<text x="335.6" y="168.4">13</text>
<text x="298" y="176.1">2</text>
<text x="329.7" y="178.8" transform="rotate(-90 329.7 178.8)">10</text>
<text x="396.3" y="174.8">TN</text>
<text x="396.9" y="179.9">S</text>
<text x="397" y="177.3">T</text>
<text x="114.4" y="183.7">9</text>
<text x="125.9" y="183.7">8</text>
<text x="291.6" y="180.8" transform="rotate(-90 291.6 180.8)">4</text>
<text x="357" y="199.9" transform="rotate(-90 357 199.9)">3</text>
<text x="217.9" y="204.6">2</text>
<text x="225.6" y="204.6">3</text>
<text x="348.8" y="204.6">1</text>
<text x="357" y="207.5" transform="rotate(-90 357 207.5)">2</text>
<text x="223.6" y="210" transform="rotate(-90 223.6 210)">1</text>
<text x="261.7" y="218.9" transform="rotate(-90 261.7 218.9)">3</text>
<text x="261.7" y="226.6" transform="rotate(-90 261.7 226.6)">2</text>
<text x="266.2" y="223.6">1</text>
</g>
<g font-size="1.8" fill="#840084">
<text x="194.1" y="76.8">MONO</text>
<text x="15" y="159.3">MONO</text>
<text x="398.6" y="172">MONO</text>
</g>
<g font-size="1.4" fill="#006464">
<text x="208.7" y="154.6" transform="rotate(-90 208.7 154.6)">V-</text>
<text x="208.7" y="159.2" transform="rotate(-90 208.7 159.2)">V+</text>
</g>
<g font-size="1.1" fill="#006464">
<text x="181.3" y="156.6">1N4148WS</text>
<text x="78.7" y="166.7">BC847C</text>
<text x="180.3" y="166.7">1N4148WS</text>
<text x="66" y="173.1">1N4148WS</text>
<text x="206.7" y="175.6">1N4148WS</text>
<text x="181.3" y="182">1N4148WS</text>
<text x="180.3" y="192.1">1N4148WS</text>
<text x="220.1" y="199.7">BC847C</text>
<text x="359.8" y="205.3" transform="rotate(-90 359.8 205.3)">BC847C</text>
<text x="256.9" y="224.4" transform="rotate(-90 256.9 224.4)">BC847C</text>
</g>
</svg>
